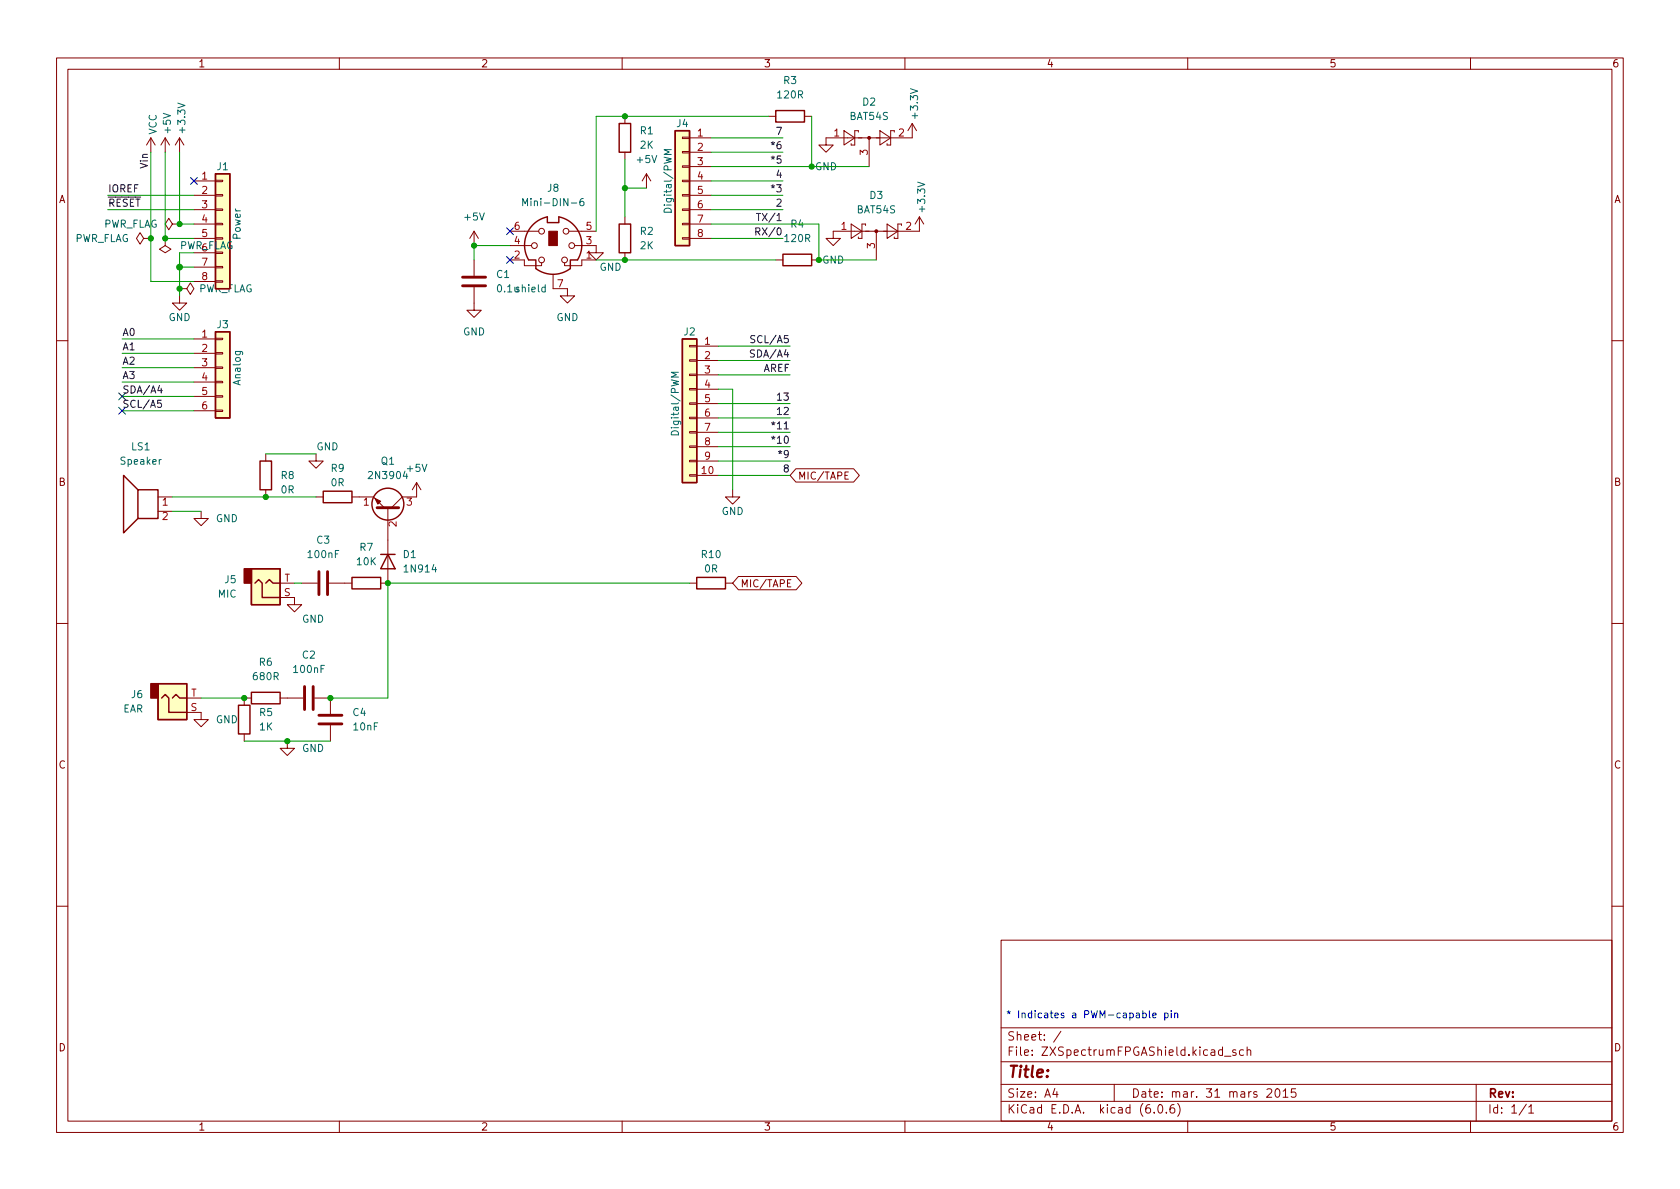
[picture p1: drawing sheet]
<svg xmlns="http://www.w3.org/2000/svg" width="297mm" height="210mm" viewBox="0 0 297 210" stroke-linecap="round" stroke-linejoin="round" font-family="sans-serif">
<g fill="none" stroke="#840000" stroke-width=".18">
<path d="M10 10.2h277v190.1h-277zM12 12.2h273v186.1h-273zM60 10.2v2M110 10.2v2M160 10.2v2M210 10.2v2M260 10.2v2M26.7 24.4l-.8 1.2M26.7 24.4v2.5M26.7 24.4l.7 1.2M29.2 24.4l-.8 1.2M29.2 24.4v2.5"/>
<path d="M29.2 24.4l.8 1.2M30.5 39.6l-.7-1-.6 1 .6 1 .7-1h1.2M31.7 39.6h.1M31.7 24.4l-.7 1.2M31.7 24.4v2.5M31.7 24.4l.8 1.2M34.3 32h3.8M34.3 34.5h3.8M34.3 37.1h3.8M34.3 39.6h3.8M38.1 39.5h1.3v.2h-1.3zM38.1 37h1.3v.2h-1.3z"/>
<path d="M38.1 34.4h1.3v.3h-1.3zM38.1 31.9h1.3v.2h-1.3zM110.5 20.6v1.2M110.5 26.9v1.3M110.5 38.3v1.3M114.3 30.7l-.8 1.3M114.3 30.7v2.6M114.3 30.7l.8 1.3M120.6 39.5h1.3v.2h-1.3zM120.6 37h1.3v.2h-1.3zM120.6 34.4h1.3v.3h-1.3zM120.6 31.9h1.3v.2h-1.3z"/>
<path d="M120.6 29.3h1.3v.3h-1.3zM120.6 26.8h1.3v.2h-1.3zM120.6 24.3h1.3v.2h-1.3zM121.9 32h3.8M121.9 34.5h3.8M121.9 37.1h3.8M121.9 39.6h3.8M121.9 24.4h3.8M121.9 26.9h3.8M121.9 29.5h3.8M135.9 20.6h1.3M142.2 20.6h1.3"/>
<path d="M149.2 23.1l1.9 1.3-1.9 1.2zM150.5 39.6l1.9 1.3-1.9 1.3zM151.8 23.4v-.3h-.7v2.5h-.6v-.2M153 39.9v-.3h-.6v2.6h-.6v-.3M153.7 24.4v5.1M155.6 23.1l1.9 1.3-1.9 1.2zM156.8 39.6l1.9 1.3-1.9 1.3zM158.1 23.4v-.3h-.6v2.5h-.7v-.2M159.4 39.9v-.3h-.7v2.6h-.6v-.3M161.3 21.8v2.6h-15.3v1.2h1.3l-1.3 1.3-1.2-1.3h1.2M161.3 21.8l-.8 1.3M161.3 21.8l.8 1.3"/>
<path d="M162.6 38.3v2.6h-15.3v1.3h1.3l-1.3 1.2-1.3-1.2h1.3M162.6 38.3l-.8 1.3M162.6 38.3l.7 1.3M25.4 42.2l-.6-1.1-.7 1.1 .7 1 .6-1h1.3M26.7 42.2h.1M29.2 42.2v1.2l1 .7-1 .6-1-.6 1-.7M29.2 42.2h.1M31.7 51h1.3l.7-1 .6 1-.6 1.1-.7-1.1M31.7 51h.1M31.7 52.3v1.3h1.3l-1.3 1.3-1.2-1.3h1.2M34.3 59.9h3.8M34.3 42.2h3.8"/>
<path d="M34.3 44.7h3.8M34.3 47.2h3.8M34.3 49.8h3.8M38.1 59.8h1.3v.3h-1.3zM38.1 49.7h1.3v.2h-1.3zM38.1 47.1h1.3v.3h-1.3zM38.1 42h1.3v.3h-1.3zM83.8 50.8v4.1h1.3l-1.3 1.2-1.3-1.2h1.3M83.8 40.9l-.7 1.3M83.8 40.9v2.5M83.8 46v2.8M83.8 40.9l.8 1.3"/>
<path d="M90.2 46h2.5v1h3.1v-.5M90.2 43.4h3.8M90.2 40.9h5M97.8 48.5v2.5h2.5v1.3h1.3l-1.3 1.3-1.2-1.3h1.2M100.6 40.9h4.8M101.6 43.4h3.8v1.3h1.3l-1.3 1.3-1.3-1.3h1.3M105.4 46h-2.5v1h-3.1v-.5M110.5 44.7v1.3M120.6 42h1.3v.3h-1.3zM121.9 42.2h3.8M137.2 46h1.2M143.5 46h1.3"/>
<path d="M154.9 40.9v5.1M10 60.2h2M34.3 62.5h3.8M34.3 65h3.8M34.3 67.6h3.8M34.3 70.1h3.8M34.3 72.6h3.8M38.1 72.5h1.3v.3h-1.3zM38.1 70h1.3v.2h-1.3zM38.1 67.4h1.3v.3h-1.3zM38.1 64.9h1.3v.2h-1.3zM38.1 62.4h1.3v.2h-1.3z"/>
<path d="M121.9 78.9h1.3v.2h-1.3zM121.9 76.3h1.3v.3h-1.3zM121.9 73.8h1.3v.2h-1.3zM121.9 71.2h1.3v.3h-1.3zM121.9 68.7h1.3v.3h-1.3zM121.9 66.2h1.3v.2h-1.3zM121.9 63.6h1.3v.3h-1.3zM121.9 61.1h1.3v.2h-1.3zM123.2 61.2h3.8M123.2 63.7h3.8M123.2 66.3h3.8M123.2 68.8h3.8"/>
<path d="M123.2 71.4h3.8M123.2 73.9h3.8M123.2 76.4h3.8M123.2 79h3.8M285 60.2h2M27.9 87.9h2.6M27.9 90.4h2.6M35.6 90.4v1.3h1.2l-1.2 1.3-1.3-1.3h1.3M47 80.3v1.2M47 86.6v1.3M55.9 80.3v1.2h1.2l-1.2 1.3-1.3-1.3h1.3M55.9 87.9h1.2"/>
<path d="M62.2 87.9h3.8l1.9 1.9M68.6 89.8v13.3h-1.3M73.7 85.3v2.6h-2.6l-1.9 1.9M73.7 85.3l-.8 1.3M73.7 85.3l.7 1.3M121.9 83.9h1.3v.3h-1.3zM121.9 81.4h1.3v.3h-1.3zM123.2 84.1h3.8M123.2 81.5h3.8M129.5 86.6v1.3h1.3l-1.3 1.2-1.2-1.2h1.2M140.7 82.9h10.2l1 1.2-1 1.1h-10.2l-1-1.1zM150 83.5h-.6v1.2h.6"/>
<path d="M10 110.2h2M49.5 105.7h2.6v1.2h1.2l-1.2 1.3-1.3-1.3h1.3M49.5 103.1h2.6M53.3 103.1h2.8M58.2 103.1h4M121.9 103.1h1.3M128.3 103.1h1.2M130.6 101.9h10.2l1 1.2-1 1.2h-10.2l-1.1-1.2zM139.8 102.5h-.6v1.3h.6M285 110.2h2M33 126h2.6v1.2h1.2l-1.2 1.3-1.3-1.3h1.3M33 123.4h2.6"/>
<path d="M43.2 129.8v1.3M44.4 123.4h-1.2v1.3M49.5 123.4h4.1M50.8 131.1v1.2h1.3l-1.3 1.3-1.3-1.3h1.3M55.6 123.4h2.8v2.8M58.4 128.3v2.8M10 160.2h2M177 166.3h108v32h-108zM285 160.2h2M60 198.3v2M110 198.3v2M160 198.3v2"/>
<path d="M177 194.8h108M177 191.8h108M177 187.8h108M177 181.8h108M186.5 192.5l-.4 1h1M186.9 193v1M187.6 182.4l-1.3 1.9M197 191.8v3M204.1 196.7v.1M204.9 195.4l.2-.1a.81 .81 0 0 1 .6 .7 .81 .81 0 0 1-.3 .8h-.2a.81 .81 0 0 1-.6-.6 .81 .81 0 0 1 .3-.8zM206.2 196.7v.1M207.6 195.3a.59 .59 0 0 0-.7 .7v.5l.1 .3h.4l.2-.1 .1-.5-.1-.2-.5-.1-.2 .3"/>
<path d="M208.2 195.1a1.72 1.72 0 0 1 0 2.3M210 198.3v2M216.1 185.7l-.4-.1-.3 .3v.4l.2 .3h.5M216.1 185.1v1.5M216.5 186.8h1.1M218.5 185.7l-.4-.1-.2 .2 .1 .3 .5 .1v.4h-.6M219.9 185.7l-.5-.1-.3 .3v.4l.2 .3h.6M220.5 185.8l.2-.2 .4 .1v.9M220.5 185.1v1.5M224 192.7l.6-.2 .2 .2 .1 .3-1 1h1M225.6 192.6l.2-.1a.81 .81 0 0 1 .6 .7 .81 .81 0 0 1-.3 .8h-.2a.81 .81 0 0 1-.5-.6 .81 .81 0 0 1 .2-.8zM226.9 193l.4-.5v1.5"/>
<path d="M226.9 194h.8M229.1 192.5h-.7l-.1 .7 .2-.1 .5 .1 .1 .2v.5l-.2 .1-.6-.1M260 198.3v2M261 191.8v6.5M269.9 195.3l-1.3 1.9M270.3 195.8l.4-.5v1.5M270.3 196.8h.9"/>
<circle cx="94.5" cy="43.4" r=".51"/>
<circle cx="95.8" cy="40.9" r=".51"/>
<circle cx="95.8" cy="46" r=".51"/>
<circle cx="99.8" cy="46" r=".51"/>
<circle cx="100.1" cy="40.9" r=".51"/>
<circle cx="101.1" cy="43.4" r=".51"/>
</g>
<g fill="#ffffc2" stroke="#ffffc2" stroke-width=".18">
<path d="M38.1 58.7h2.5v15.2h-2.5z"/>
<path d="M38.1 30.7h2.5v20.3h-2.5z"/>
<path d="M120.6 59.9h2.6v25.4h-2.6z"/>
<path d="M44.4 100.6h5.1v6.3h-5.1z"/>
<path d="M119.4 23.1h2.5v20.3h-2.5z"/>
<path d="M27.9 120.9h5.1v6.3h-5.1z"/>
</g>
<g fill="none" stroke="#840000" stroke-width=".25">
<path d="M137.2 19.6h5v2h-5zM38.1 30.7h2.5v20.3h-2.5zM94.1 39.9l1-.9 1.7-.7v1.1h2v-1.1a5 5 0 0 1 3.3 7.7h-1.3v1.5a5.1 5.1 0 0 1-6.1 0v-1.5h-1.2a5.1 5.1 0 0 1 .6-6.1zM109.5 39.6h2v5.1h-2zM109.5 21.8h2v5.1h-2zM119.4 23.1h2.5v20.3h-2.5zM38.1 58.7h2.5v15.2h-2.5zM120.6 59.9h2.6v25.4h-2.6zM138.4 45h5.1v2h-5.1zM24.4 86.6h3.5v5.1h-3.5zM24.4 86.6l-2.6-2.5v10.1l2.6-2.5M46 81.5h2v5.1h-2z"/>
<path d="M57.1 86.9h5.1v2h-5.1zM67.3 98h2.5M68.6 98l1.2 2.6h-2.5zM44.4 100.6h5.1v6.3h-5.1zM45.1 103.1l.6-.6 .7 .6v2.6h3.1M47 103.1l.6-.6 .7 .6h1.2M62.2 102.1h5.1v2h-5.1zM123.2 102.1h5.1v2h-5.1zM27.9 120.9h5.1v6.3h-5.1zM28.6 123.4l.6-.6 .6 .6v2.6h3.2M30.5 123.4l.6-.6 .6 .6h1.3M42.2 124.7h2v5.1h-2z"/>
<path d="M44.4 122.4h5.1v2.1h-5.1z"/>
<circle cx="68.6" cy="89.1" r="2.82"/>
</g>
<path d="M81.8 50.5h4.1M81.8 49h4.1M66.7 89.8h3.8M56.4 101.1v4.1M57.9 101.1v4.1M53.8 121.4v4.1M55.4 121.4v4.1M56.4 126.5h4.1M56.4 128h4.1" fill="none" stroke="#840000" stroke-width=".51"/>
<g fill="#840000" stroke="#840000" stroke-width=".18">
<path d="M66.3 88.1l1 .5-.5 .5z"/>
<path d="M97 40.9h1.6v2.5h-1.6z"/>
<circle cx="154.9" cy="40.9" r=".25"/>
<circle cx="153.7" cy="24.4" r=".25"/>
</g>
<path d="M92.4 36.4v-1.3l.4 .9 .5-.9v1.3M103.1 35.1l-.3 .1a.86 .86 0 0 0 0 1.2l.4-.1 .1-.5-.3-.2-.4 .1-.1 .1M118.7 26.5h-1.3l.9 .4-.9 .4h1.3M120 65.8h-1.3l.9 .5-.9 .4h1.3" fill="none" stroke="#006464" stroke-width=".18"/>
<g fill="#840000" stroke="#840000" stroke-width=".25">
<path d="M43.2 100.6h1.2v2.5h-1.2z"/>
<path d="M26.7 120.9h1.2v2.5h-1.2z"/>
</g>
<path d="M133.8 37.7h.7M133.5 59.4l-.5-.1-.3 .3 .2 .3 .5 .2v.4l-.2 .1-.5-.1M133.6 41l.6-.1 .2-.2-.1-.3-.7-.1v1.3M133.9 41l.5 .6M28.2 68.2l-.3 .9h.8M28.5 70.8h-.6l-.1 .6 .2-.1h.4l.2 .2-.1 .4-.2 .1-.5-.1M28.5 68.7v.8M133.4 61.9h-.5l-.2 .1v.4l.6 .2 .1 .3-.2 .2h-.5M136.4 77.3l.3 .1 .3-.1M136.4 74.8l.3 .1 .3-.1" fill="none" stroke="#0f0f0f" stroke-width=".18"/>
<path d="M202.1 179.2l.3-.1 .3 .3-.1 .5h-.5M203.2 178.7v1.1l.2 .2M203.8 179.6l.6-.2v-.2l-.4-.1-.2 .2 .1 .6h.5M205.9 179.2l.4-.1 .2 .3-.1 .5h-.5M205.9 179.1v1.3M207.1 178.7v.1M207.1 179.1v.9M207.7 179.3l.2-.2 .3 .1v.8M207.7 179.1v.9" fill="none" stroke="#0000c2" stroke-width=".18"/>
<g fill="none" stroke="#009600" stroke-width=".18">
<path d="M19 34.5h15.3M19 37.1h15.3M26.7 26.9v22.9h7.6M29.2 26.9v15.3h5.1M31.7 26.9v12.7h2.6M110.5 28.2v10.1M110.5 33.3h3.8M125.7 26.9h12.7M125.7 39.6h19.1v6.4h10.1M125.7 24.4h12.7M125.7 29.5h28M125.7 32h12.7"/>
<path d="M125.7 34.5h12.7M125.7 37.1h12.7M135.9 20.6h-30.5v20.3M143.5 20.6v8.9M21.6 59.9h12.7M31.7 44.7v7.6M31.7 47.2h2.6M90.2 43.4h-6.4v2.6M105.4 46h31.8M125.7 42.2h12.7M21.6 65h12.7M21.6 62.5h12.7"/>
<path d="M21.6 67.6h12.7M21.6 70.1h12.7M21.6 72.6h12.7M127 71.4h12.7M127 73.9h12.7M127 76.4h12.7M127 61.2h12.7M127 79h12.7M127 68.8h2.5v17.8M127 63.7h12.7M127 66.3h12.7M30.5 90.4h5.1"/>
<path d="M30.5 87.9h25.4M47 80.3h8.9M127 81.5h12.7M127 84.1h12.7M52.1 103.1h1.2M121.9 103.1h-53.3v20.3h-10.2M35.6 123.4h7.6M43.2 131.1h15.2"/>
</g>
<path d="M33.7 31.4l1.2 1.2M34.9 31.4l-1.2 1.2M89.6 40.3l1.2 1.2M89.6 45.4l1.2 1.2M90.8 40.3l-1.2 1.2M90.8 45.4l-1.2 1.2M21 69.5l1.2 1.2M21 72l1.2 1.2M22.2 69.5l-1.2 1.2M22.2 72l-1.2 1.2" fill="none" stroke="#000084" stroke-width=".18"/>
<g fill="#009600" stroke="#009600" stroke-width=".18">
<circle cx="144.8" cy="46" r=".46"/>
<circle cx="110.5" cy="46" r=".46"/>
<circle cx="143.5" cy="29.5" r=".46"/>
<circle cx="110.5" cy="33.3" r=".46"/>
<circle cx="110.5" cy="20.6" r=".46"/>
<circle cx="31.8" cy="47.2" r=".51"/>
<circle cx="31.7" cy="39.6" r=".46"/>
<circle cx="29.2" cy="42.2" r=".46"/>
<circle cx="31.7" cy="51" r=".46"/>
<circle cx="26.7" cy="42.2" r=".46"/>
<circle cx="83.8" cy="43.4" r=".46"/>
<circle cx="68.6" cy="103.1" r=".46"/>
<circle cx="47" cy="87.9" r=".46"/>
<circle cx="50.8" cy="131.1" r=".46"/>
<circle cx="43.2" cy="123.4" r=".46"/>
<circle cx="58.4" cy="123.4" r=".46"/>
</g>
<text font-size="2.8" fill="#840000" x="178" y="190.6">Title:</text>
<g font-size="2.1" fill="#840000">
<text x="178" y="184">Sheet: /</text>
<text x="178" y="186.7">File: ZXSpectrumFPGAShield.kicad_sch</text>
<text x="178" y="196.9">KiCad E.D.A. kicad (6.0.6)</text>
<text x="178" y="194.1">Size: A4</text>
<text x="200" y="194.1">Date: mar. 31 mars 2015</text>
<text x="263" y="194.1">Rev:</text>
<text x="263" y="196.9">Id: 1/1</text>
</g>
<g font-size="1.8" fill="#840000">
<text x="35" y="11.9">1</text>
<text x="85" y="11.9">2</text>
<text x="135" y="11.9">3</text>
<text x="185" y="11.9">4</text>
<text x="235" y="11.9">5</text>
<text x="285" y="11.9">6</text>
<text x="10.3" y="35.9">A</text>
<text x="285.3" y="35.9">A</text>
<text x="10.3" y="85.9">B</text>
<text x="141" y="84.8">MIC/TAPE</text>
<text x="285.3" y="85.9">B</text>
<text x="130.9" y="103.8">MIC/TAPE</text>
<text x="10.3" y="135.9">C</text>
<text x="285.3" y="135.9">C</text>
<text x="10.3" y="185.9">D</text>
<text x="285.3" y="185.9">D</text>
<text x="35" y="199.9">1</text>
<text x="85" y="199.9">2</text>
<text x="135" y="199.9">3</text>
<text x="185" y="199.9">4</text>
<text x="235" y="199.9">5</text>
<text x="285" y="199.9">6</text>
</g>
<g font-size="1.8" fill="#006464">
<text x="137.6" y="17.4">120R</text>
<text x="138.6" y="14.9">R3</text>
<text x="27.7" y="23.8" transform="rotate(-90 27.7 23.8)">VCC</text>
<text x="30.2" y="23.5" transform="rotate(-90 30.2 23.5)">+5V</text>
<text x="32.8" y="23.3" transform="rotate(-90 32.8 23.3)">+3.3V</text>
<text x="113.2" y="23.7">R1</text>
<text x="119.7" y="22.5">J4</text>
<text x="150.3" y="21.2">BAT54S</text>
<text x="152.5" y="18.7">D2</text>
<text x="162.3" y="20.7" transform="rotate(-90 162.3 20.7)">+3.3V</text>
<text x="112.7" y="28.8">+5V</text>
<text x="113.2" y="26.3">2K</text>
<text x="38.4" y="30.1">J1</text>
<text x="96.8" y="33.9">J8</text>
<text x="144.1" y="30.1">GND</text>
<text x="153.8" y="35.2">D3</text>
<text x="18.2" y="40.3">PWR_FLAG</text>
<text x="82.2" y="39">+5V</text>
<text x="93.4" y="36.4">Mini-DIN-6</text>
<text x="113.2" y="41.5">R2</text>
<text x="118.7" y="37.1" transform="rotate(-90 118.7 37.1)">Digital/PWM</text>
<text x="139.8" y="40.3">R4</text>
<text x="151.5" y="37.7">BAT54S</text>
<text x="163.6" y="37.3" transform="rotate(-90 163.6 37.3)">+3.3V</text>
<text x="13.1" y="42.8">PWR_FLAG</text>
<text x="35.7" y="44.4">6</text>
<text x="42.5" y="42.3" transform="rotate(-90 42.5 42.3)">Power</text>
<text x="106" y="47.9">GND</text>
<text x="113.2" y="44.1">2K</text>
<text x="138.9" y="42.8">120R</text>
<text x="145.4" y="46.6">GND</text>
<text x="35" y="51.7">PWR_FLAG</text>
<text x="87.8" y="49.1">C1</text>
<text x="88" y="51.7">0.1ushield</text>
<text x="29.8" y="56.8">GND</text>
<text x="38.4" y="58">J3</text>
<text x="81.9" y="59.3">GND</text>
<text x="98.4" y="56.8">GND</text>
<text x="120.9" y="59.3">J2</text>
<text x="42.5" y="68" transform="rotate(-90 42.5 68)">Analog</text>
<text x="120" y="76.5" transform="rotate(-90 120 76.5)">Digital/PWM</text>
<text x="21.5" y="82.2">Speaker</text>
<text x="23.3" y="79.6">LS1</text>
<text x="55.9" y="79.6">GND</text>
<text x="58.6" y="83.4">R9</text>
<text x="67.4" y="82.2">Q1</text>
<text x="72.1" y="83.4">+5V</text>
<text x="49.7" y="84.7">R8</text>
<text x="49.7" y="87.2">0R</text>
<text x="58.6" y="86">0R</text>
<text x="65.5" y="84.7">2N3904</text>
<text x="38.1" y="92.3">GND</text>
<text x="127.6" y="91.1">GND</text>
<text x="54.6" y="98.7">100nF</text>
<text x="56" y="96.1">C3</text>
<text x="63.1" y="99.9">10K</text>
<text x="63.6" y="97.4">R7</text>
<text x="71.3" y="98.7">D1</text>
<text x="71.7" y="101.2">1N914</text>
<text x="124.1" y="98.7">R10</text>
<text x="124.6" y="101.2">0R</text>
<text x="38.5" y="105.7">MIC</text>
<text x="39.8" y="103.1">J5</text>
<text x="53.4" y="110.1">GND</text>
<text x="45.9" y="117.7">R6</text>
<text x="52.1" y="119">100nF</text>
<text x="53.5" y="116.5">C2</text>
<text x="21.7" y="126">EAR</text>
<text x="23.2" y="123.4">J6</text>
<text x="44.9" y="120.3">680R</text>
<text x="38.1" y="127.9">GND</text>
<text x="45.9" y="126.6">R5</text>
<text x="45.9" y="129.2">1K</text>
<text x="62.4" y="126.6">C4</text>
<text x="62.6" y="129.2">10nF</text>
<text x="53.4" y="133">GND</text>
</g>
<g font-size="1.8" fill="#0f0f0f">
<text x="137.4" y="23.8">7</text>
<text x="26.1" y="29.7" transform="rotate(-90 26.1 29.7)">Vin</text>
<text x="136.8" y="26.4">*6</text>
<text x="136.8" y="28.9">*5</text>
<text x="19" y="34">IOREF</text>
<text x="136.8" y="34">*3</text>
<text x="137.4" y="31.5">4</text>
<text x="19" y="36.5">~{RESET}</text>
<text x="134.5" y="41.6">RX/0</text>
<text x="134.7" y="39.1">TX/1</text>
<text x="137.4" y="36.5">2</text>
<text x="21.6" y="59.4">A0</text>
<text x="21.6" y="64.5">A2</text>
<text x="21.6" y="61.9">A1</text>
<text x="133.2" y="63.2">SDA/A4</text>
<text x="133.4" y="60.7">SCL/A5</text>
<text x="134.9" y="65.7">AREF</text>
<text x="21.6" y="69.6">SDA/A4</text>
<text x="21.6" y="67">A3</text>
<text x="137.7" y="70.8">13</text>
<text x="21.6" y="72.1">SCL/A5</text>
<text x="137" y="75.9">*11</text>
<text x="137.7" y="73.4">12</text>
<text x="137" y="78.4">*10</text>
<text x="138" y="81">*9</text>
<text x="138.7" y="83.5">8</text>
</g>
<g font-size="1.8" fill="#a90000">
<text x="123.3" y="24.1">1</text>
<text x="123.3" y="26.7">2</text>
<text x="123.3" y="29.2">3</text>
<text x="147.5" y="24.1">1</text>
<text x="153.4" y="27.4" transform="rotate(-90 153.4 27.4)">3</text>
<text x="158.9" y="24.1">2</text>
<text x="35.7" y="31.7">1</text>
<text x="35.7" y="34.3">2</text>
<text x="123.3" y="31.7">4</text>
<text x="123.3" y="34.3">5</text>
<text x="35.7" y="36.8">3</text>
<text x="35.7" y="39.4">4</text>
<text x="35.7" y="41.9">5</text>
<text x="90.9" y="40.6">6</text>
<text x="103.6" y="40.6">5</text>
<text x="123.3" y="36.8">6</text>
<text x="123.3" y="39.4">7</text>
<text x="123.3" y="41.9">8</text>
<text x="148.7" y="40.6">1</text>
<text x="160.2" y="40.6">2</text>
<text x="35.7" y="47">7</text>
<text x="90.9" y="45.7">2</text>
<text x="90.9" y="43.2">4</text>
<text x="103.6" y="45.7">1</text>
<text x="103.6" y="43.2">3</text>
<text x="154.7" y="43.9" transform="rotate(-90 154.7 43.9)">3</text>
<text x="35.7" y="49.5">8</text>
<text x="98.6" y="50.8">7</text>
<text x="35.7" y="59.7">1</text>
<text x="35.7" y="62.2">2</text>
<text x="35.7" y="64.8">3</text>
<text x="124.6" y="61">1</text>
<text x="124.6" y="63.5">2</text>
<text x="35.7" y="67.3">4</text>
<text x="35.7" y="69.8">5</text>
<text x="124.6" y="66">3</text>
<text x="124.6" y="68.6">4</text>
<text x="124.6" y="71.1">5</text>
<text x="35.7" y="72.4">6</text>
<text x="124.6" y="73.7">6</text>
<text x="124.6" y="76.2">7</text>
<text x="124.1" y="83.8">10</text>
<text x="124.6" y="78.7">8</text>
<text x="124.6" y="81.3">9</text>
<text x="28.7" y="89.4">1</text>
<text x="64.3" y="89.4">1</text>
<text x="71.9" y="89.4">3</text>
<text x="28.7" y="91.9">2</text>
<text x="70.1" y="93.1" transform="rotate(-90 70.1 93.1)">2</text>
<text x="50.2" y="105.4">S</text>
<text x="50.3" y="102.9">T</text>
<text x="33.7" y="125.7">S</text>
<text x="33.7" y="123.2">T</text>
</g>
<text font-size="1.8" fill="#009600" x="31.6" y="44.1">PWR_FLAG</text>
<text font-size="1.8" fill="#0000c2" x="177.8" y="180">* Indicates a PWM-capable pin</text>
</svg>
